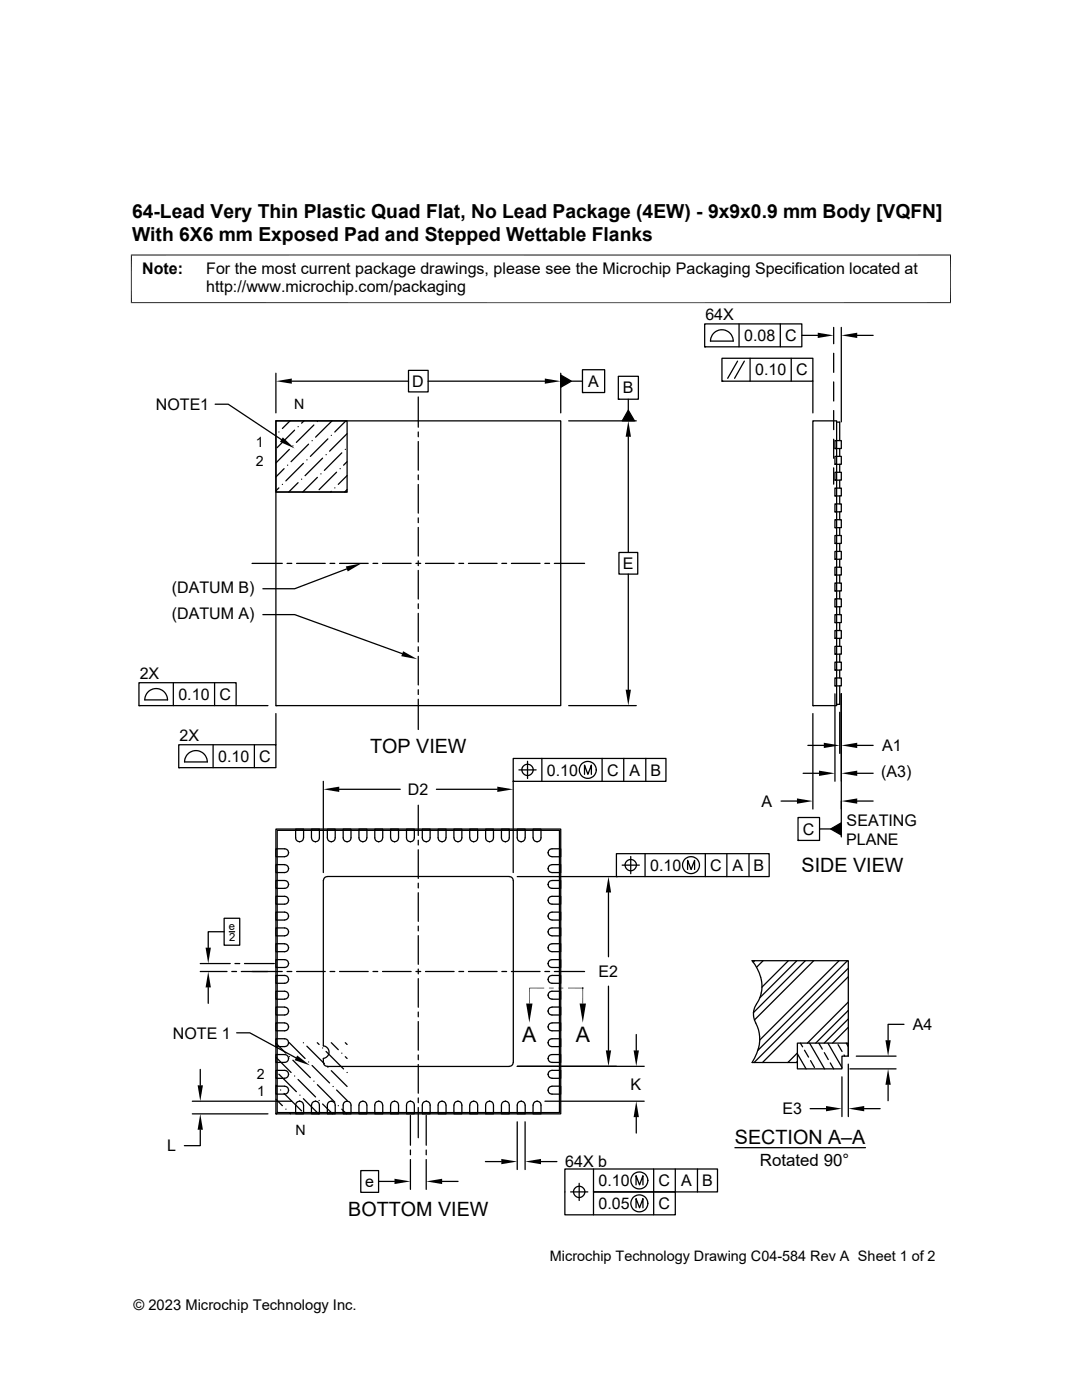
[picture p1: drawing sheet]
<svg xmlns="http://www.w3.org/2000/svg" width="216mm" height="279mm" viewBox="0 0 216 279" stroke-linecap="round" stroke-linejoin="round" font-family="sans-serif">
<g fill="none" stroke="#000" stroke-width=".25">
<path d="M55.1 74.5v7.9M58.2 76.1h23.3M81.5 73.9h3.9v4.3h-3.9zM83.5 79.2v6.1M85.4 76.1h23.3M111.9 74.8l2.1 1.3-2.1 1.2zM111.9 74.5v7.9M114 76.1h2.2M116.2 73.8h4.4v4.5h-4.4zM116.2 78.3h.1M123.4 75.1h4v4.6h-4zM123.4 79.7h.1"/>
<path d="M125.4 79.7v2.2M140.6 64.6h19.4v4.6h-19.4zM140.6 69.2h.1M142.6 66.4a2.27 2.27 0 0 1 2.4-.4 2.27 2.27 0 0 1 1.3 2.1h-4.5l.2-1zM144.1 71.5h18.1v4.6h-18.1zM144.1 76.1h.1M147.2 72.1l-2 3.4M147.5 64.6v4.6M148.5 72.1l-1.9 3.4M149.7 71.5v4.6M155.7 64.6v4.6M157.9 71.5v4.6"/>
<path d="M160 66.9h3.2M162.2 76.1v6.3M166.3 65.3v3.3M166.3 70.5v3.8M166.3 76.2v3.8M167.9 65.3v18.9M171 66.9h3.2M42.9 80.7h2.6l10.7 7M55.1 84h14.2v14.2h-14.2zM55.1 98.2h14.2M55.1 84h56.8v56.8h-56.8zM55.1 84h.1"/>
<path d="M55.6 86.2h.1M55.6 97.4l-.5 .6M56.3 96.7h.1M56.7 93.5l-1.6 1.7M57.4 92.8h.1M57.7 89.7l-2.6 2.7M57.9 84l-1.6 1.5M58.4 89h.1M58.8 85.9l-3.5 3.4M59.5 85.2h.1M59.5 96.3l-1.9 1.9M60.2 95.6h.1"/>
<path d="M60.5 92.5l-3.5 3.5M60.7 84l-.5 .5M61.2 91.8h.1M61.6 88.6l-3.5 3.5M62.3 87.9h.1M62.6 84.8l-3.5 3.5M63.3 84.1h.1M63.3 95.3l-2.9 2.9M64 94.6h.1M64.4 91.4l-3.5 3.5M65.1 90.7h.1M65.4 87.6l-3.5 3.5"/>
<path d="M66.1 98.1l-.1 .1M66.1 86.9h.1M66.3 84l-3.3 3.2M66.8 97.4h.1M67.2 94.2l-3.5 3.5M67.9 93.5h.1M68.2 90.4l-3.5 3.5M68.9 89.7h.1M69 84l-2.2 2.2M69.3 94.9l-1.8 1.8M69.3 97.7l-.5 .5M69.3 92.1l-.7 .7"/>
<path d="M69.3 86.6l-3.5 3.4M83.5 86.2v1M83.5 88.1v5.7M83.5 94.8v.9M83.5 96.7v5.7M113.5 84h13.5M125.4 81.9l1.2 2.1h-2.4zM125.4 87.2v23.1M162.2 84h4.7v56.8h-4.7zM166.3 81.9v3.8M166.3 87.7v3.8M166.3 93.4v3.2"/>
<path d="M166.6 97.4h1.3v1.6h-1.3zM166.6 99h.1M166.6 94.3h1.3v1.5h-1.3zM166.6 95.8h.1M166.6 91.1h1.3v1.6h-1.3zM166.6 92.7h.1M166.6 87.9h1.3v1.6h-1.3zM166.6 89.5h.1M166.9 84.2h.7v3.7M167.6 89.5v1.6M167.6 92.7v1.6M167.6 95.8v1.6"/>
<path d="M167.6 99v1.6M50.3 112.4h6M57.3 112.4h.9M59.2 112.4h5.7M65.8 112.4h1M67.8 112.4h5.7M69.2 113.5l-10.4 4h-6.3M74.4 112.4h1M76.3 112.4h5.7M83 112.4h.9M83.5 103.4v.9M83.5 105.3v5.7"/>
<path d="M83.5 111.9v1M83.5 113.8v5.7M84.9 112.4h5.7M91.6 112.4h.9M93.5 112.4h5.7M100.1 112.4h1M102 112.4h5.8M108.7 112.4h1M110.6 112.4h6M123.5 110.3h3.8v4.3h-3.8zM125.4 114.6v23M166.6 119.5h1.3v1.6h-1.3z"/>
<path d="M166.6 116.4h1.3v1.5h-1.3zM166.6 117.9h.1M166.6 113.2h1.3v1.6h-1.3zM166.6 114.8h.1M166.6 110h1.3v1.6h-1.3zM166.6 111.6h.1M166.6 106.9h1.3v1.6h-1.3zM166.6 108.5h.1M166.6 103.7h1.3v1.6h-1.3zM166.6 105.3h.1M166.6 100.6h1.3v1.6h-1.3zM166.6 102.2h.1"/>
<path d="M167.6 102.2v1.5M167.6 105.3v1.6M167.6 108.5v1.5M167.6 111.6v1.6M167.6 114.8v1.6M167.6 117.9v1.6M27.7 136.2h19.4v4.6h-19.4zM29.7 138a2.27 2.27 0 0 1 2.4-.4 2.27 2.27 0 0 1 1.3 2.1h-4.5l.2-1zM34.6 136.2v4.6M42.8 136.2v4.6M52.5 122.7h6.3l21.5 7.8M83.5 120.5v1"/>
<path d="M83.5 122.4v5.7M83.5 129.1v.9M83.5 131v5.7M83.5 137.6v1M83.5 139.6v6M166.6 135.3h1.3v1.6h-1.3zM166.6 136.9h.1M166.6 132.1h1.3v1.6h-1.3zM166.6 133.7h.1M166.6 129h1.3v1.6h-1.3zM166.6 130.6h.1M166.6 125.8h1.3v1.6h-1.3z"/>
<path d="M166.6 127.4h.1M166.6 122.7h1.3v1.5h-1.3zM166.6 124.2h.1M166.6 121.1h.1M166.6 138.5v17.4M167.6 121.1v1.6M167.6 124.2v1.6M167.6 127.4v1.6M167.6 130.6v1.5M167.6 133.7v1.6M167.6 136.9v3.7h-.7M167.9 138.5v28.5"/>
<path d="M27.7 140.8h.1M35.7 148.6h19.4v4.6h-19.4zM35.7 153.2h.1M41.4 152.1a2.26 2.26 0 0 0-2.3-2.3 2.26 2.26 0 0 0-2.3 2.3h4.6M42.5 148.6v4.6M47.1 140.8h6.4M50.8 148.6v4.6M55.1 140.8h.1M55.1 142.4v6.2M64.5 155.9v18.2M67.7 157.5h12.2M87.1 157.5h12.1"/>
<path d="M102.4 151.4h30.5v4.5h-30.5zM102.4 155.9h.1M102.4 155.9v18.2M103.5 153.6h3.5M104.1 153.6a1.14 1.14 0 0 1 1.5-1.1 1.14 1.14 0 0 1 .5 1.9 1.14 1.14 0 0 1-1.9-.3l-.1-.5M105.3 151.9v3.5M108.1 151.4v4.5M113.5 140.8h13.5M116.6 154.5v-1.8l.7 1.8 .7-1.8v1.8M120.1 151.4v4.5M124.5 151.4v4.5M128.9 151.4v4.5"/>
<path d="M155.9 159.9h3.1M160.3 154.3h3.1M161.2 148.8h3.2M162.2 140.8h.1M162.2 142.4v19.1M167.6 142.2v8.1M171 148.8h3.2M171 159.9h3.2M171 154.3h3.2M55.1 172.6h1.7a.78 .78 0 0 1 .8 .8 .78 .78 0 0 1-.8 .7h-1.7zM55.1 175.7h1.7a.78 .78 0 0 1 .8 .8 .78 .78 0 0 1-.8 .8h-1.7zM55.1 178.9h1.7a.78 .78 0 0 1 .8 .8 .78 .78 0 0 1-.8 .7h-1.7z"/>
<path d="M55.1 165.5h56.8v56.8h-56.8zM55.3 165.7h56.3v56.3h-56.3zM57.6 170.2l-.2 .4-.6 .4M57.6 170.2l-.2-.5-.3-.2-2-.1v1.6h1.7M57.6 179.7h.1M57.6 176.5h.1M57.6 173.4h.1M57.6 170.2h.1M59 165.5h1.6v1.7a.78 .78 0 0 1-.8 .8 .78 .78 0 0 1-.8-.8zM59.8 168h.1M62.1 165.5h1.6v1.7a.79 .79 0 0 1-.8 .8 .79 .79 0 0 1-.8-.8zM62.9 168h.1"/>
<path d="M64.5 175.7v33a1.25 1.25 0 0 1 1.2 1.3 1.25 1.25 0 0 1-1.2 1.2M64.5 175.7l.2-.4 .6-.4h36.3l.5 .2 .3 .6v36.3l-.3 .7-.5 .1h-36.3l-.6-.3-.2-.5M65.3 165.5h1.6v1.7a.78 .78 0 0 1-.8 .8 .78 .78 0 0 1-.8-.8zM66.1 168h.1M68.5 165.5h1.5v1.7a.78 .78 0 0 1-.7 .8 .78 .78 0 0 1-.8-.8zM69.3 168h.1M72.4 168h.1M73.2 167.2l-.1 .4-.7 .4M73.2 167.2v-1.7h-1.6l.1 2 .3 .4 .4 .1M75.6 168h.1M76.3 167.2l-.1 .4-.6 .4M76.4 167.2v-1.7h-1.6v2l.3 .4 .5 .1"/>
<path d="M77.9 167.2v-1.7h1.6v2l-.3 .4-.5 .1M78 167.2l.3 .7 .4 .1M78.7 168h.1M81.1 165.5h1.6v1.7a.78 .78 0 0 1-.8 .8 .78 .78 0 0 1-.8-.8zM81.9 168h.1M83.5 160.7v6M83.5 167.7v.9M83.5 169.6v5.7M83.5 176.3v.9M83.5 178.2v5.7M84.3 165.5h1.5v1.7a.78 .78 0 0 1-.8 .8 .78 .78 0 0 1-.7-.8zM85 168h.1"/>
<path d="M87.4 165.5h1.6v1.7a.78 .78 0 0 1-.8 .8 .78 .78 0 0 1-.8-.8zM88.2 168h.1M90.6 165.5h1.6v1.7a.79 .79 0 0 1-.8 .8 .79 .79 0 0 1-.8-.8zM91.4 168h.1M93.7 165.5h1.6v1.7a.79 .79 0 0 1-.8 .8 .79 .79 0 0 1-.8-.8zM94.5 168h.1M96.9 165.5h1.6v1.7a.78 .78 0 0 1-.8 .8 .78 .78 0 0 1-.8-.8zM97.7 168h.1M100.1 165.5h1.5v1.7a.78 .78 0 0 1-.8 .8 .78 .78 0 0 1-.7-.8zM100.8 168h.1M103.2 174.9h19.8M104 168h.1"/>
<path d="M104.8 167.2l-.2 .4-.6 .4M104.8 167.2v-1.7h-1.6l.1 2 .2 .4 .5 .1M106.4 167.2v-1.7h1.6l-.1 2-.3 .4-.4 .1M106.4 167.2l.3 .7 .5 .1M107.2 168h.1M109.4 170.2l.3 .6 .5 .2M109.4 179.7h.1M109.4 176.5h.1M109.4 173.4h.1M109.4 170.2h.1M109.4 170.2l.1-.5 .4-.2 2-.1v1.6h-1.7M109.5 179.2l.7-.3h1.7v1.5h-1.7a.8 .8 0 0 1-.7-1.2z"/>
<path d="M109.5 176.1l.7-.4h1.7v1.6h-1.7a.8 .8 0 0 1-.7-1.2zM109.5 172.9l.7-.3h1.7v1.5h-1.7a.8 .8 0 0 1-.7-1.2zM121.4 178.1v12.8M123 170.4h30.5v4.5h-30.5zM123 174.9h.1M124.1 172.7h3.5M125.9 170.9v3.5M127 172.7a1.13 1.13 0 0 1-1.6 .9 1.13 1.13 0 0 1-.3-1.8 1.13 1.13 0 0 1 1.8 .4l.1 .5M128.7 170.4v4.5M137.2 173.5v-1.8l.7 1.8 .7-1.8v1.8M140.7 170.4v4.5M145 170.4v4.5"/>
<path d="M149.5 170.4v4.5M159.2 163.2h4.3v4.5h-4.3zM159.2 167.7h.1M163.5 165.4h2.3M165.8 165.4l2.1-1.2v2.4zM40 193.9h5.3M40 192.3h5.9M41.6 197.1v3.1M44.7 183.3h3.1v5.3h-3.1zM44.7 185.9h-3.1v3.2M45.7 185.9h1.1M46.2 193.9h1"/>
<path d="M46.9 192.3h.9M48.2 193.9h8.1M48.8 192.3h5.9M55.1 185.2h1.7a.79 .79 0 0 1 .8 .8 .79 .79 0 0 1-.8 .8h-1.7zM55.1 188.3l1.7 .1a.78 .78 0 0 1 .8 .7 .78 .78 0 0 1-.8 .8h-1.7zM55.1 191.5h1.7a.78 .78 0 0 1 .8 .8 .78 .78 0 0 1-.8 .8h-1.7zM55.1 194.7h1.7a.78 .78 0 0 1 .8 .8 .78 .78 0 0 1-.8 .7h-1.7zM55.1 197.8h1.7a.79 .79 0 0 1 .8 .8 .79 .79 0 0 1-.8 .8h-1.7zM57.3 193.9h.9M57.6 182.8l-.2 .5-.6 .3M57.6 182.8l-.2-.4-.3-.3-2-.1v1.6h1.7M57.6 198.6h.1"/>
<path d="M57.6 195.5h.1M57.6 192.3h.1M57.6 189.1h.1M57.6 186h.1M57.6 182.8h.1M59.2 193.9h5.7M65.8 193.9h1M67.8 193.9h5.7M74.4 193.9h1M76.3 193.9h5.7M83 193.9h.9M83.5 184.8v1"/>
<path d="M83.5 186.7v5.7M83.5 193.4v1M83.5 195.3v5.7M84.9 193.9h5.7M91.6 193.9h.9M93.5 193.9h5.7M100.1 193.9h1M102 193.9h5.8M108.7 193.9h1M109.4 182.8l.3 .7 .5 .1M109.4 198.6h.1M109.4 195.5h.1"/>
<path d="M109.4 192.3h.1M109.4 189.1h.1M109.4 186h.1M109.4 182.8h.1M109.4 182.8l.1-.4 .4-.3 2-.1v1.6h-1.7M109.5 198.2l.7-.4h1.7v1.6h-1.7a.8 .8 0 0 1-.7-1.2zM109.5 195l.7-.3h1.7v1.5h-1.7a.8 .8 0 0 1-.7-1.2zM109.5 191.9l.7-.4h1.7v1.6h-1.7a.8 .8 0 0 1-.7-1.2zM109.5 188.7l.7-.4h1.7v1.6h-1.7a.8 .8 0 0 1-.7-1.2zM109.5 185.5l.7-.3h1.7v1.6h-1.7a.8 .8 0 0 1-.7-1.3zM110.6 193.9h6M116.3 197.2h.1"/>
<path d="M121.4 196.8v12.8M150.6 191.7l-.3 .3M151.9 198.2l-.5 1.5a4.8 4.8 0 0 0-1.1 2.4M151.9 198.2a7.6 7.6 0 0 0-1.8-6.5h19.2v19.1M152.3 191.7l-1.3 1.3M157.3 191.7l-5.3 5.3M159 191.7l-7.4 7.4M160.7 191.7l-10.4 10.4M162.4 191.7l-11.9 11.9M167.4 191.7l-15.8 15.9M169.1 191.7l-17.9 17.9M169.3 194.9l-17.2 17.1"/>
<path d="M169.3 193.2l-18.8 18.8M169.3 200l-8.2 8.2M38.4 219.8h19.8M40 213.4v3.2M47.2 206.1h2.6l9.3 5M55.1 201h1.7a.78 .78 0 0 1 .8 .8 .78 .78 0 0 1-.8 .8h-1.7zM55.1 207.3h1.7a.78 .78 0 0 1 .8 .8 .78 .78 0 0 1-.8 .8h-1.7zM55.1 210.5h1.7a.78 .78 0 0 1 .8 .7 .78 .78 0 0 1-.8 .8h-1.7zM55.1 213.6h1.7a.79 .79 0 0 1 .8 .8 .79 .79 0 0 1-.8 .8h-1.7zM55.1 219.4l1.2 1.3M55.1 216.6l.2 .2M55.1 211l3 3"/>
<path d="M55.1 208.2l1.9 2M55.6 214.4l3.5 3.5M56 217.5h.1M56.7 218.2l3.5 3.5M56.8 204.1h-1.7v1.6h2l.3-.3 .2-.5M56.8 216.8h-1.7v1.6l2-.1 .3-.3 .2-.4M56.8 204.2l.4 .1 .4 .6M56.8 216.8l.4 .1 .4 .7M57.6 217.6h.1M57.6 214.4h.1M57.6 211.2h.1M57.6 208.1h.1"/>
<path d="M57.6 204.9h.1M57.6 201.8h.1M57.7 208.1l3.2 3.1M57.7 210.9h.1M58.4 211.6l3.5 3.5M58.8 214.7h.1M59.5 215.4l3.5 3.5M59.8 219.8h.1M59.8 218.6h.1M60.5 219.3l3.1 3M60.5 208.1h.1M61.2 208.8l3.5 3.5"/>
<path d="M61.6 211.9h.1M62.3 212.6l3.5 3.5M62.6 215.8h.1M62.9 219.8h.1M63.3 208.1l.4 .3M63.3 216.5l3.5 3.5M63.7 219.6h.1M64.4 209.1h.1M64.5 211.2v.8M65.1 209.8l3.5 3.5M65.4 213h.1M66.1 219.8h.1"/>
<path d="M66.1 213.7l3.2 3.1M66.1 208.1l1.4 1.4M66.5 216.8h.1M67.2 217.5l2.1 2.1M68.2 210.2h.1M68.9 210.9l.4 .3M68.9 208.1l.4 .3M69.3 219.8h.1M69.3 214h.1M72.4 219.8l-.4 .1-.3 .4-.1 2h1.6v-1.7M72.4 219.8h.1M72.4 219.8l.5 .1 .3 .7"/>
<path d="M75.6 219.8l-.5 .1-.3 .4v2h1.6v-1.7M75.6 219.8h.1M75.6 219.8l.4 .1 .3 .7M78.7 219.8l-.6 .3-.1 .5M78.7 219.8h.1M78.7 219.8l.5 .1 .3 .4v2h-1.6v-1.7M81.9 219.8h.1M83.5 202v.9M83.5 203.9v5.7M83.5 210.5v1M83.5 212.4v5.8M83.5 219.1v1"/>
<path d="M85 219.8h.1M88.2 219.8h.1M91.4 219.8h.1M94.5 219.8h.1M97.7 219.8h.1M100.8 219.8h.1M103.2 212.8h25.3M104 219.8l-.5 .1-.2 .4-.1 2h1.6v-1.7M104 219.8h.1M104 219.8l.4 .1 .4 .7M107.2 219.8l-.7 .3-.1 .5M107.2 219.8h.1"/>
<path d="M107.2 219.8l.4 .1 .3 .4v2h-1.5v-1.7M108.7 219.8h19.8M109.4 217.6h.1M109.4 214.4h.1M109.4 211.2h.1M109.4 208.1h.1M109.4 204.9h.1M109.4 201.8h.1M109.5 214l.7-.4h1.7v1.6h-1.7a.8 .8 0 0 1-.7-1.2zM109.5 210.8l.7-.3h1.7v1.5h-1.7a.8 .8 0 0 1-.7-1.2zM109.5 207.6l.7-.3h1.7v1.6h-1.7a.8 .8 0 0 1-.7-1.3zM109.5 201.3l.7-.3h1.7v1.6h-1.7a.8 .8 0 0 1-.7-1.3z"/>
<path d="M110.2 216.8h1.7v1.6l-2-.1-.4-.3-.1-.4M110.2 216.8l-.7 .3-.1 .5M110.2 204.1h1.7v1.6h-2l-.4-.3-.1-.5M110.2 204.2l-.7 .3-.1 .4M127 206.5v3.1M150.3 202.1l.1 1.1a10 10 0 0 1 1.1 5.3 11 11 0 0 1-1.4 3.5h9M159.1 211.8l-.2 .2M159.1 210.1l-1.9 1.9M159.1 210.3l1.7 3M159.1 208.2h10.2v2.6h-1.3v2.5h-8.9zM159.7 208.2l.4 .7M160.5 209.6l.8 1.4"/>
<path d="M161.5 208.2l3 5.1M161.7 211.7l.8 1.3M163.4 208.2l.7 1.2M164.5 210.1l.8 1.4M165.2 208.2l2.8 4.8M165.7 212.1l.6 1.2M167.2 208.5l.8 1.3M168 214.9v7.9M168.4 210.5l.2 .3M168.9 208.2l.4 .7M169.3 205l-3.2 3.2M169.3 203.3l-4.8 4.9"/>
<path d="M169.3 201.7l-6.5 6.5M169.3 212.4v10.4M169.6 213.3h9.2M170.9 210.8h7.9M177.2 216.5v3.2M180.4 204.4h-3.2v3.2M38.4 222.3h15.1M40 225.5v3.1h-3.2M55.1 222.3h.1M55.1 222.2l.1 .1M55.3 222h.1M57 221.4h.1"/>
<path d="M57.7 222.1l.3 .2M59.1 220.1a.81 .81 0 0 1 .9-.3 .81 .81 0 0 1 .6 .8v1.7h-1.6v-1.7zM62.3 220.1a.79 .79 0 0 1 .9-.3 .79 .79 0 0 1 .5 .8v1.7h-1.6zM64.4 220.3l2 2M65.4 220.1a.79 .79 0 0 1 .9-.3 .79 .79 0 0 1 .6 .8v1.7h-1.6v-1.7zM67.5 220.7h.1M68.2 221.4l1 .9M68.6 220.1a.79 .79 0 0 1 .9-.3 .79 .79 0 0 1 .5 .8v1.7h-1.5v-1.7zM72 233.6h3.5v4.4h-3.5zM75.5 235.8h3.2M81.2 220.1a.79 .79 0 0 1 .9-.3 .79 .79 0 0 1 .6 .8v1.7h-1.6v-1.7zM81.9 222.6v6"/>
<path d="M81.9 229.5v1M81.9 231.4v6M83.5 221v6.1M84.4 220.1a.79 .79 0 0 1 .9-.3 .79 .79 0 0 1 .5 .8v1.7h-1.5v-1.7zM85 222.6v6M85 229.5v1M85 231.4v6M87.5 220.1a.81 .81 0 0 1 .9-.3 .81 .81 0 0 1 .6 .8v1.7h-1.6v-1.7zM88.2 235.8h3.2M90.7 220.1a.79 .79 0 0 1 .9-.3 .79 .79 0 0 1 .6 .8v1.7h-1.6zM93.9 220.1a.79 .79 0 0 1 .9-.3 .79 .79 0 0 1 .5 .8v1.7h-1.6zM96.9 231.8h3.1"/>
<path d="M97 220.1a.79 .79 0 0 1 .9-.3 .79 .79 0 0 1 .6 .8v1.7h-1.6v-1.7zM100.2 220.1a.79 .79 0 0 1 .9-.3 .79 .79 0 0 1 .5 .8v1.7h-1.5v-1.7zM103.2 223.9v9.5M104.8 223.9v9.5M107.9 231.8h3.2M113.9 237.9h3.4M115.6 236.2v3.4M116.7 237.9a1.13 1.13 0 0 1-1.6 .9 1.13 1.13 0 0 1-.3-1.8 1.13 1.13 0 0 1 1.8 .4l.1 .5M118.4 233.3v4.6h16.3v4.5h-22v-9.1h30.5v4.6h-24.8v4.5M126.9 236.5v-1.9l.7 1.9 .7-1.9v1.9M127 222.9v3.2M130.4 233.3v9.1"/>
<path d="M134.7 233.3v4.6M139.2 233.3v4.6M146.6 229h26.1M161.6 221.3h3.2M172.4 221.3h3.2M126.9 241v-1.8l.7 1.8 .7-1.8v1.8"/>
<circle cx="117.3" cy="153.7" r="1.69"/>
<circle cx="137.9" cy="172.7" r="1.69"/>
<circle cx="127.6" cy="235.6" r="1.69"/>
<circle cx="127.6" cy="240.2" r="1.69"/>
</g>
<g fill="#000">
<path d="M55.1 76.1l3.1-.6v1.1zM108.7 75.5l3.2 .6-3.2 .5zM111.9 74.8l2.1 1.3-2.1 1.2zM163.2 66.4l3.1 .5-3.1 .6zM167.9 66.9l3.1-.5v1.1zM56.4 87.3l2.4 2.2-2.9-1.3zM125.4 84l.5 3.2h-1.1zM125.4 81.9l1.2 2.1h-2.4zM69 113.1l3.2-.7-2.8 1.6zM80.4 130l2.8 1.6-3.1-.6zM124.8 137.6h1.1l-.5 3.2zM64.5 157.5l3.2-.5v1.1z"/>
<path d="M99.2 157l3.2 .5-3.2 .6zM159 159.3l3.2 .6-3.2 .5zM163.4 153.8l3.2 .5-3.2 .6zM164.4 148.2l3.2 .6-3.2 .5zM167.9 148.8l3.1-.6v1.1zM167.9 154.3l3.1-.5v1.1zM167.9 159.9l3.1-.6v1.1zM121.4 174.9l.5 3.2h-1zM165.8 165.4l2.1-1.2v2.4zM41.6 193.9l.5 3.2h-1.1zM41 189.1h1.1l-.5 3.2zM109.5 197.1h1l-1 .2z"/>
<path d="M109.5 197.3l1-.2v.2zM111.4 197.1h1l-1 .2zM111.4 197.3l1-.2v.2zM39.4 216.6h1.1l-.5 3.2zM59.3 210.7l2.5 1.9-3-1zM105 200.3h1.3l-.7 3.8zM115.7 200.3h1.2l-.6 3.8zM120.9 209.6h1l-.5 3.2zM126.4 209.6h1.1l-.5 3.2zM177.2 213.3l.5 3.2h-1zM176.7 207.6h1l-.5 3.2zM40 222.3l.5 3.2h-1.1z"/>
<path d="M78.7 235.2l3.2 .6-3.2 .5zM85 235.8l3.2-.6v1.1zM100 231.3l3.2 .5-3.2 .5zM104.8 231.8l3.1-.5v1zM127 219.8l.5 3.1h-1.1zM164.8 220.7l3.2 .6-3.2 .5zM169.3 221.3l3.1-.6v1.1z"/>
</g>
<path d="M26.1 50.9h163.7M26.2 50.8v9.7M189.7 50.8v9.7M26.1 60.4h163.7M108.6 197.2h-3v3.1M113.3 197.2h3M116.3 197.1v3.2" fill="none" stroke="#000" stroke-width=".2"/>
<g font-size="4.3">
<text x="104.2" y="208">A</text>
<text x="114.9" y="208">A</text>
</g>
<g font-size="3.9">
<text x="26.4" y="43.5">64-Lead Very Thin Plastic Quad Flat, No Lead Package (4EW) - 9x9x0.9 mm Body [VQFN]</text>
<text x="26.4" y="48.1">With 6X6 mm Exposed Pad and Stepped Wettable Flanks</text>
<text x="73.9" y="150.2">TOP VIEW</text>
<text x="159.9" y="174">SIDE VIEW</text>
<text x="146.6" y="228.2">SECTION A–A</text>
<text x="69.5" y="242.8">BOTTOM VIEW</text>
</g>
<text font-size="3.4" x="151.6" y="232.8">Rotated 90°</text>
<g font-size="3.2">
<text x="28.4" y="54.7">Note:</text>
<text x="41.1" y="58.3">http://www.microchip.com/packaging</text>
<text x="41.1" y="54.7">For the most current package drawings, please see the Microchip Packaging Specification located at</text>
<text x="140.8" y="63.9">64X</text>
<text x="148.5" y="68.1">0.08</text>
<text x="156.7" y="68.1">C</text>
<text x="82.3" y="77.2">D</text>
<text x="117.4" y="77.2">A</text>
<text x="150.7" y="74.9">0.10</text>
<text x="158.9" y="74.9">C</text>
<text x="31.1" y="81.8">NOTE1</text>
<text x="124.3" y="78.5">B</text>
<text x="124.3" y="113.6">E</text>
<text x="34.3" y="118.3">(DATUM B)</text>
<text x="34.3" y="123.5">(DATUM A)</text>
<text x="27.9" y="135.5">2X</text>
<text x="35.6" y="139.7">0.10</text>
<text x="43.8" y="139.7">C</text>
<text x="35.8" y="147.8">2X</text>
<text x="176" y="149.9">A1</text>
<text x="43.5" y="152">0.10</text>
<text x="51.7" y="152.1">C</text>
<text x="109.1" y="154.8">0.10</text>
<text x="121.1" y="154.8">C</text>
<text x="125.6" y="154.8">A</text>
<text x="129.8" y="154.8">B</text>
<text x="175.8" y="155.1">(A3)</text>
<text x="81.4" y="158.7">D2</text>
<text x="151.9" y="161">A</text>
<text x="160.2" y="166.6">C</text>
<text x="168.9" y="164.9">SEATING</text>
<text x="129.7" y="173.8">0.10</text>
<text x="141.7" y="173.8">C</text>
<text x="146.2" y="173.8">A</text>
<text x="150.4" y="173.8">B</text>
<text x="168.8" y="168.7">PLANE</text>
<text x="119.4" y="195">E2</text>
<text x="34.5" y="207.3">NOTE 1</text>
<text x="182.2" y="205.6">A4</text>
<text x="125.8" y="217.4">K</text>
<text x="156.1" y="222.4">E3</text>
<text x="33.4" y="229.8">L</text>
<text x="112.8" y="232.9">64X b</text>
<text x="72.9" y="236.9">e</text>
<text x="119.4" y="236.7">0.10</text>
<text x="131.4" y="236.7">C</text>
<text x="135.9" y="236.7">A</text>
<text x="140.1" y="236.7">B</text>
<text x="119.4" y="241.3">0.05</text>
<text x="131.4" y="241.3">C</text>
</g>
<g font-size="2.9">
<text x="109.7" y="251.7">Microchip Technology Drawing C04-584 Rev A Sheet 1 of 2</text>
<text x="26.6" y="261.3">© 2023 Microchip Technology Inc.</text>
</g>
<g font-size="2.8">
<text x="58.7" y="81.7">N</text>
<text x="51.1" y="89.2">1</text>
<text x="51.1" y="93">2</text>
<text x="51.2" y="215.4">2</text>
<text x="51.3" y="218.8">1</text>
<text x="59" y="226.5">N</text>
</g>
<g font-size="2.2">
<text x="45.7" y="185.7">e</text>
<text x="45.7" y="187.8">2</text>
</g>
</svg>
